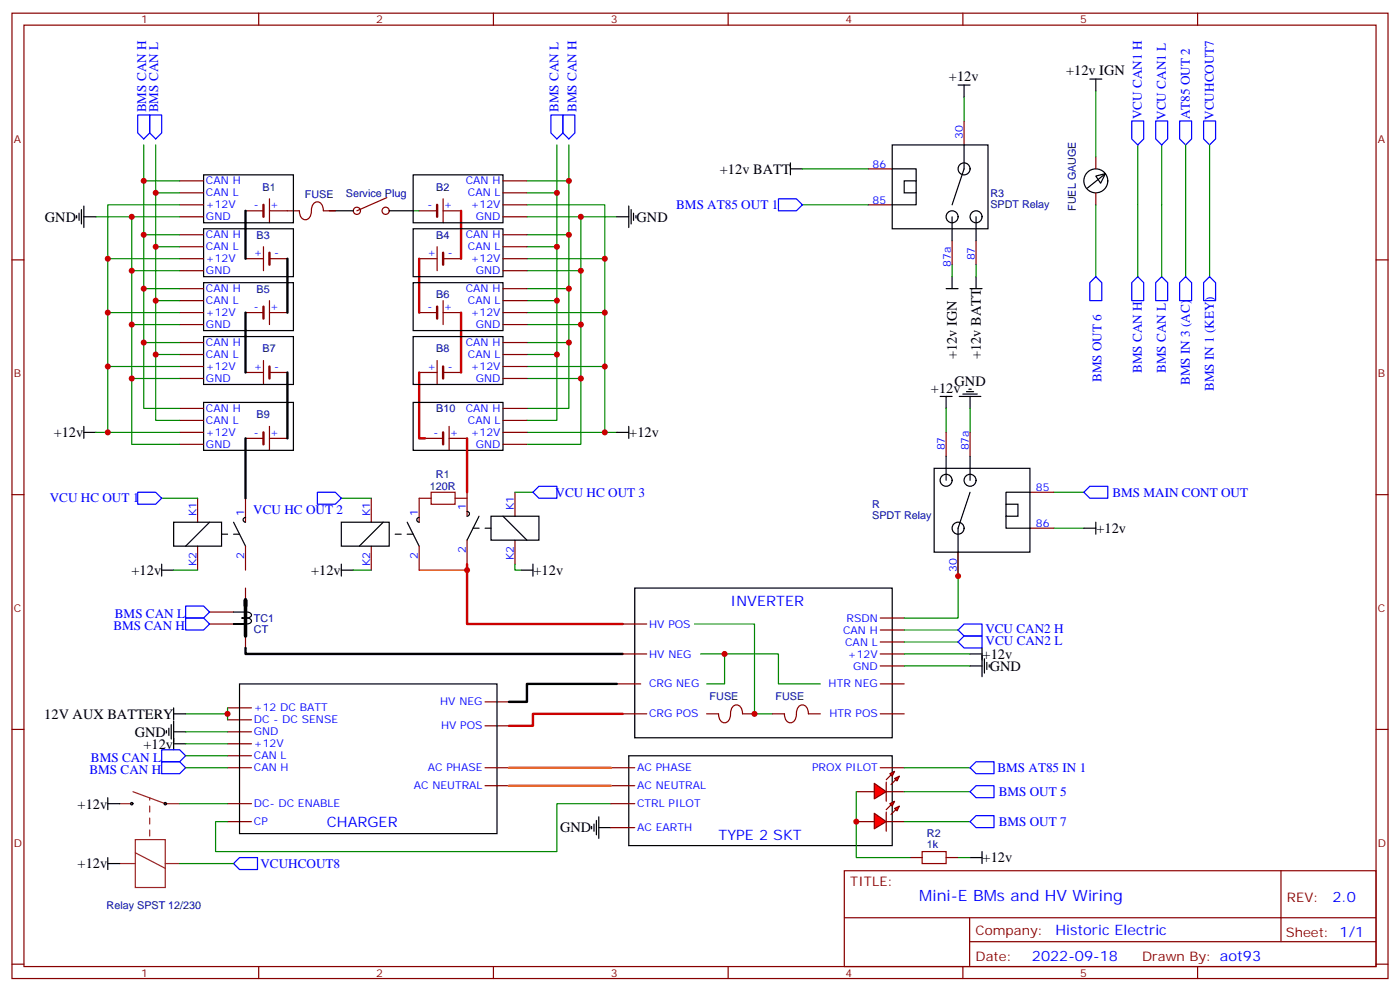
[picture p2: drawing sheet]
<svg xmlns="http://www.w3.org/2000/svg" width="412mm" height="292mm" viewBox="0 0 412 292" stroke-linecap="round" stroke-linejoin="round" font-family="sans-serif">
<g fill="none" stroke="#870000" stroke-width=".35">
<path d="M3.5 3.9h405.4v284.3h-405.4zM7.1 7.4h398.2v277.3h-398.2zM76.2 3.9v3.5M145.3 3.9v3.5M214.5 3.9v3.5M283.6 3.9v3.5M352.8 3.9v3.5M52.9 56.8h7.1M52.9 53.3h7.1M79.4 58.6v7M113.9 58.2l-8.8 3.9M130.5 58.6v7"/>
<path d="M148.2 56.8h7M148.2 53.3h7M3.5 76.6h3.6M52.9 76.2h7.1M52.9 72.7h7.1M52.9 69.1h7.1M52.9 79.7h7.1M52.9 60.3h7.1M52.9 63.9h7.1M72.3 62.1h5.3M72.3 76.2h5.3M77.6 72.7v7"/>
<path d="M79.4 62.1h8.8a2.31 2.31 0 0 0 1.8 2.6 2.13 2.13 0 0 0 1.7-2.6 2.31 2.31 0 0 1 1.8-2.7 2.13 2.13 0 0 1 1.7 2.7h3.6M79.4 76.2h5.3M123.5 62.1h5.3M123.5 76.2h5.3M128.8 72.7v7M130.5 62.1h5.3M130.5 76.2h5.3M148.2 76.2h7M148.2 72.7h7M148.2 69.1h7M148.2 79.7h7M148.2 60.3h7"/>
<path d="M148.2 63.9h7M405.3 76.6h3.6M52.9 92.1h7.1M52.9 88.5h7.1M52.9 85h7.1M52.9 95.6h7.1M72.3 92.1h5.3M79.4 88.5v7.1M79.4 92.1h5.3M123.5 92.1h5.3M130.5 88.5v7.1M130.5 92.1h5.3"/>
<path d="M148.2 92.1h7M148.2 88.5h7M148.2 85h7M148.2 95.6h7M52.9 108h7.1M52.9 104.4h7.1M52.9 100.9h7.1M52.9 111.5h7.1M72.3 109.7h5.3M77.6 106.2v7M79.4 109.7h5.3M123.5 109.7h5.3"/>
<path d="M128.8 106.2v7M130.5 109.7h5.3M148.2 108h7M148.2 104.4h7M148.2 100.9h7M148.2 111.5h7M52.9 127.4h7.1M52.9 123.8h7.1M52.9 120.3h7.1M52.9 130.9h7.1M72.3 129.1h5.3M79.4 125.6v7"/>
<path d="M79.4 129.1h5.3M125.2 129.1h5.3M132.3 129.1h5.3M132.3 125.6v7M148.2 127.4h7M148.2 123.8h7M148.2 120.3h7M148.2 130.9h7M278.7 127.4v7M285.8 127.4v7M3.5 145.7h3.6M58.2 146.8v7"/>
<path d="M72.3 146.8v7M109.4 146.8v7M127 146.8h-3.5v7M134.1 146.8h3.5M137.6 145v7M137.6 159.1v7.1M151.7 145v7M151.7 159.1v7.1M303.4 155.6h7M303.4 145h7M405.3 145.7h3.6M58.2 160.9v7"/>
<path d="M72.3 160.9v7M72.3 173.2v3.5M109.4 160.9v7M123.5 160.9v7M282.2 162.6v7.1M61.7 183.8h7.1M61.7 180.3h7.1M72.3 187.3v3.6M183.4 183.8h7.1M183.4 192.6h7.1M259.3 192.6h7M259.3 189.1h7"/>
<path d="M259.3 185.6h7M259.3 196.1h7M259.3 182h7M3.5 214.8h3.6M67 215.5h7.1M67 219.1h7.1M67 208.5h7.1M67 212h7.1M142.9 206.7h7M142.9 213.8h7M181.7 201.4h7M183.4 210.3h7.1"/>
<path d="M208.1 210.3h3.6a2.31 2.31 0 0 0 1.7 2.6 2.13 2.13 0 0 0 1.8-2.6 2.31 2.31 0 0 1 1.8-2.7 2.13 2.13 0 0 1 1.7 2.7h3.5M227.5 210.3h3.6a2.31 2.31 0 0 0 1.7 2.6 2.13 2.13 0 0 0 1.8-2.6 2.31 2.31 0 0 1 1.8-2.7 2.13 2.13 0 0 1 1.7 2.7h3.6M259.3 210.3h7M259.3 201.4h7M405.3 214.8h3.6M67 226.1h7.1M67 222.6h7.1M67 236.7h7.1M142.9 226.1h7M142.9 231.4h7M179.9 226.1h7.1M179.9 236.7h7.1"/>
<path d="M179.9 231.4h7.1M259.3 226.1h7M67 242h7.1M179.9 243.8h7.1M248.7 256.5h156.6v28.2h-156.6zM377.3 256.5v20.9M248.7 270.3h156.5M285.6 277.4h119.6M285.6 270.3v14.1M3.5 284h3.6M76.2 284.7v3.5M145.3 284.7v3.5"/>
<path d="M214.5 284.7v3.5M283.6 284.7v3.5M352.8 284.7v3.5M405.3 284h3.6"/>
<circle cx="105.1" cy="62.1" r="1.06"/>
<circle cx="113.6" cy="62.1" r="1.06"/>
</g>
<path d="M77.6 60.3v3.6M79.4 74.4v3.6M128.8 60.3v3.6M130.5 74.4v3.6M77.6 90.3v3.5M128.8 90.3v3.5M79.4 108v3.5M130.5 108v3.5M77.6 127.4v3.5M130.5 127.4v3.5" fill="none" stroke="#870000" stroke-width=".71"/>
<g fill="none" stroke="#000" stroke-width=".35">
<path d="M60 51.5h26.4v14.1h-26.4zM121.7 51.5h26.5v14.1h-26.5zM22.6 63.5v.7M23.3 62.8v2.1M24 61.7v4.3M24.7 63.9h3.5M24.7 60.7v6.3M60 67.4h26.4v14.1h-26.4zM97 62.1h7.1M114.7 62.1h7M121.7 67.4h26.5v14.1h-26.5zM181.7 63.9h3.5"/>
<path d="M185.2 60.7v6.3M185.9 61.7v4.3M186.6 62.8v2.1M187.3 63.5v.7M60 83.3h26.4v14.1h-26.4zM60 99.1h26.4v14.1h-26.4zM121.7 99.1h26.5v14.1h-26.5zM121.7 83.3h26.5v14.1h-26.5zM60 118.5h26.4v14.1h-26.4zM121.7 118.5h26.5v14.1h-26.5zM276.9 116.8h3.6M278.7 116.8v3.5"/>
<path d="M282.6 116.8h6.3M283.6 116.1h4.3M284.7 115.4h2.1M285.4 114.7h.7M285.8 116.8v3.5M24.7 125.6v3.5M24.7 127.4h3.5M181.7 127.4h3.5M185.2 125.6v3.5M275.2 137.9h28.2v24.7h-28.2zM278.7 134.4v7.1M285.8 134.4v7.1"/>
<path d="M51.2 153.8h14.1v7.1h-14.1zM61.7 153.8l-7 7.1M65.3 157.3h1.7M68.8 157.3h1.8M68.8 153.8l3.5 7.1M72.3 152.4a.71 .71 0 0 0-.7 .7 .71 .71 0 0 0 .7 .7M100.5 153.8h14.2v7.1h-14.2zM112.9 153.8l-7.1 7.1M116.4 157.3h1.8M119.9 157.3h1.8M119.9 153.8l3.6 7.1M123.5 152.4a.71 .71 0 0 0-.7 .7 .71 .71 0 0 0 .7 .7"/>
<path d="M137.6 150.6a.71 .71 0 0 1 .7 .7 .71 .71 0 0 1-.7 .7M139.3 155.6h1.8M141.1 152l-3.5 7.1M142.9 155.6h1.7M144.6 152h14.1v7.1h-14.1zM148.2 152l7 7.1M285.8 145l-3.6 10.6v7M296.3 148.5h3.6v3.5h-3.6zM296.3 152v3.6h7.1M303.4 145h-7.1v3.5M319.3 155.6h3.5M322.8 153.8v3.5"/>
<path d="M47.6 167.9h3.6M47.6 166.2v3.5M100.5 167.9h3.6M100.5 166.2v3.5M153.5 167.9h3.5M157 166.2v3.5M187 173.2h75.8v44.1h-75.8zM68.8 183.8h3.5h-3.5M68.8 180.3h3.5M71.6 182h-.3h1M72.7 180.3h.4a.85 .85 0 0 1 1 .9 .85 .85 0 0 1-1 .8h-.4l.4 .1a.85 .85 0 0 1 1 .8 .85 .85 0 0 1-1 .9h-.4M285.8 192.6h3.5"/>
<path d="M285.8 196.1h3.5M289.3 190.9v8.4M290 194v4.3M290.7 195.1v2.1M291.4 195.8v.7M49 215.2v.7M49.7 214.5v2.1M50.4 213.4v4.3M51.2 210.3h3.5M51.2 208.5v3.5M51.2 212.4v8.4M51.2 215.5h3.5"/>
<path d="M51.2 219.1h3.5M70.6 201.4h75.8v44.1h-75.8zM31.7 236.7h3.6M31.7 235v3.5M185.2 222.6h77.6v26.5h-77.6zM31.7 252.6v3.5M31.7 254.4h3.6M174.3 243.4v.7M175 242.7v2.1M175.7 241.7v4.2M176.4 243.8h3.5M176.4 240.6v6.3"/>
<circle cx="278.7" cy="141.5" r="1.76"/>
<circle cx="282.2" cy="155.6" r="1.76"/>
<circle cx="285.7" cy="141.5" r="1.76"/>
<circle cx="38.8" cy="236.7" r=".35"/>
<circle cx="48.7" cy="236.7" r=".35"/>
</g>
<g fill="none" stroke="#008700" stroke-width=".35">
<path d="M42.3 42.7v10.6h10.6M42.3 53.3v15.8h10.6M45.9 42.7v14.1M52.9 56.8h-7v15.9h7M155.2 56.8h8.8v15.9h-8.8M164 42.7v14.1M167.6 53.3v15.8h-12.4M167.6 42.7v10.6h-12.4M28.2 63.9h10.6M38.8 79.7v15.9h14.1M42.3 69.1v15.9h10.6M45.9 72.7v15.8h7"/>
<path d="M52.9 63.9h-14.1v15.8h14.1M52.9 76.2h-21.2v15.9M52.9 60.3h-21.2v15.9M121.7 62.1h1.8M155.2 60.3h23v15.9M155.2 76.2h23v15.9M155.2 63.9h15.9v15.8h-15.9M164 72.7v15.8h-8.8M167.6 69.1v15.9h-12.4M171.1 79.7v15.9h-15.9M171.1 63.9h10.6M38.8 95.6v15.9h14.1"/>
<path d="M42.3 85v15.9h10.6M45.9 88.5v15.9h7M52.9 92.1h-21.2v15.9M155.2 92.1h23v15.9M164 88.5v15.9h-8.8M167.6 85v15.9h-12.4M171.1 95.6v15.9h-15.9M38.8 111.5v19.4h14.1M42.3 100.9v19.4h10.6M45.9 104.4v19.4h7M52.9 108h-21.2v19.4h21.2M155.2 108h23v19.4h-23"/>
<path d="M164 104.4v19.4h-8.8M167.6 100.9v19.4h-12.4M171.1 111.5v19.4h-15.9M28.2 127.4h3.5M178.2 127.4h3.5M278.7 120.3v7.1M285.8 120.3v7.1M47.6 146.8h10.6M100.5 146.8h8.9M151.7 145h5.3M310.4 145h8.9M310.4 155.6h8.9"/>
<path d="M51.2 167.9h7M104.1 167.9h5.3M151.7 166.2v1.7h1.8M282.2 162.6v19.4h-15.9M204.6 183.8h17.6v26.5h5.3M206.4 192.6h7v8.8h-5.3M213.4 192.6h15.9v8.8h12.4M266.3 185.6h15.9M266.3 189.1h15.9M266.3 192.6h19.5M266.3 196.1h19.5M54.7 210.3h12.3"/>
<path d="M54.7 215.5h12.3M54.7 219.1h12.3M67 208.5v3.5M52.9 236.7h14.1M54.7 222.6h12.3M54.7 226.1h12.3M179.9 236.7h-15.9v14.1h-100.5v-8.8h3.5M52.9 254.4h15.9"/>
</g>
<path d="M123.5 76.2v15.9M135.8 62.1v14.1M135.8 92.1v17.6M123.5 109.7v19.4h1.7M137.6 129.1v15.9M137.6 166.2v17.6h45.8M183.4 210.3h-26.4v3.5h-7.1" fill="none" stroke="#c00" stroke-width=".71"/>
<path d="M72.3 62.1v14.1M84.7 76.2v15.9M72.3 92.1v17.6M84.7 109.7v19.4M72.3 129.1v17.7M72.3 190.9v1.7h111.1M181.7 201.4h-26.5v5.3h-5.3" fill="none" stroke="#000" stroke-width=".71"/>
<g fill="none" stroke="#00f" stroke-width=".35">
<path d="M40.6 33.9h3.5v5.3l-1.8 1.7-1.7-1.7zM44.1 33.9h3.5v5.3l-1.7 1.7-1.8-1.7zM162.3 33.9h3.5v5.3l-1.8 1.7-1.7-1.7zM165.8 33.9h3.5v5.3l-1.7 1.7-1.8-1.7zM40.6 145h5.3l1.7 1.8-1.7 1.7h-5.3zM93.5 145h5.3l1.7 1.8-1.7 1.7h-5.3zM157 145l1.7-1.8h5.3v3.6h-5.3zM319.3 145l1.7-1.8h5.3v3.6h-5.3zM54.7 178.5h5.3l1.7 1.8-1.7 1.7h-5.3zM54.7 182h5.3l1.7 1.8-1.7 1.8h-5.3zM282.2 185.6l1.8-1.8h5.3v3.5h-5.3zM282.2 189.1l1.8-1.8h5.3v3.6h-5.3z"/>
<path d="M47.6 224.4h5.3l1.8 1.7-1.8 1.8h-5.3zM47.6 220.8h5.3l1.8 1.8-1.8 1.8h-5.3zM68.8 254.4l1.8-1.8h5.2v3.5h-5.2z"/>
</g>
<path d="M127 145h7.1v3.5h-7.1z" fill="none" stroke="#a10000" stroke-width=".35"/>
<path d="M123.5 167.9h14.1" fill="none" stroke="#c00" stroke-width=".35"/>
<path d="M72.3 178.5v-1.8v10.6" fill="none" stroke="#000" stroke-width="1.1"/>
<path d="M35.3 236.7h3.5M44.1 237.4v1.8M44.1 235v.7M48.7 236.7h4.2M35.3 254.4h4.6M39.9 247.3h8.8v14.1h-8.8zM39.9 251.2l8.8 4.6M44.1 240.9v1.8M44.1 244.5v1.7M48.7 254.4h4.2" fill="none" stroke="#8c2424" stroke-width=".35"/>
<path d="M39.2 233.2l9.5 3.5z" fill="#8c2424" stroke="#8c2424" stroke-width=".35"/>
<path d="M149.9 226.1h30M149.9 231.4h30" fill="none" stroke="#f60" stroke-width=".71"/>
<g fill="#f00" stroke="#870000" stroke-width=".35">
<path d="M257.5 230.7l3.6 2.5-3.6 2.1z"/>
<path d="M261.1 230.4v5.6z"/>
</g>
<g fill="#870000" stroke="#870000" stroke-width=".35">
<path d="M261.1 229.7l1.4-1.5z"/>
<path d="M262.5 231.1l1.4-1.4z"/>
</g>
<g fill="#f00" stroke="#870000" stroke-width=".35">
<path d="M262.1 227.9l1.4-.7-.7 1.4z"/>
<path d="M263.5 229.3l1.4-.7-.7 1.4z"/>
</g>
<path d="M252.2 233.2h5.3M261.1 233.2h5.2" fill="none" stroke="#870000" stroke-width=".35"/>
<g fill="#f00" stroke="#870000" stroke-width=".35">
<path d="M257.5 239.5l3.6 2.5-3.6 2.1z"/>
<path d="M261.1 239.2v5.6z"/>
</g>
<g fill="#870000" stroke="#870000" stroke-width=".35">
<path d="M261.1 238.5l1.4-1.4z"/>
<path d="M262.5 239.9l1.4-1.4z"/>
</g>
<g fill="#f00" stroke="#870000" stroke-width=".35">
<path d="M262.1 236.7l1.4-.7-.7 1.4z"/>
<path d="M263.5 238.1l1.4-.7-.7 1.4z"/>
</g>
<path d="M284 35.6v7.1M255.8 49.7h7M322.8 46.2v3.5M322.8 56.8v3.5M255.8 60.3h7M280.5 70.9v7.1M287.5 70.9v7.1M252.2 242h5.3M261.1 242h5.2M268.1 252.6h3.5M278.7 252.6h3.5" fill="none" stroke="#870000" stroke-width=".35"/>
<path d="M271.6 250.8h7.1v3.6h-7.1z" fill="none" stroke="#a10000" stroke-width=".35"/>
<g fill="none" stroke="#008700" stroke-width=".35">
<path d="M284 28.6v7M322.8 26.8v19.4M236.4 49.7h19.4M335.1 42.7v38.8M342.2 42.7v38.8M349.2 42.7v38.8M356.3 42.7v38.8M236.4 60.3h19.4M280.5 78v3.5M287.5 78v3.5M322.8 60.3v21.2M252.2 233.2v19.4h15.9"/>
<path d="M266.3 233.2h19.5M266.3 226.1h19.5M266.3 242h19.5M282.2 252.6h3.6"/>
</g>
<g fill="none" stroke="#000" stroke-width=".35">
<path d="M282.2 25h3.6M284 25v3.6M321 23.3h3.6M322.8 23.3v3.5M232.8 49.7h3.6M232.8 48v3.5M262.8 42.7h28.2v24.7h-28.2zM262.8 49.7h7.1v3.6M266.3 53.3h3.6v3.5h-3.6zM269.9 56.8v3.5h-7.1M284 42.7v7l-3.5 10.6M322.8 51.9l2.8-.7-1.4 2.8z"/>
<path d="M325.6 51.2l-5.3 4.2M280.5 63.9v7M287.5 63.9v7M278.7 85h3.5M280.5 81.5v3.5M285.8 85h3.5M287.5 81.5v3.5M285.8 252.6h3.5M289.3 250.8v3.6"/>
<circle cx="284" cy="49.7" r="1.76"/>
<circle cx="322.8" cy="53.3" r="3.5"/>
<circle cx="280.5" cy="63.9" r="1.76"/>
<circle cx="287.5" cy="63.9" r="1.76"/>
</g>
<g fill="none" stroke="#00f" stroke-width=".35">
<path d="M333.4 35.6h3.5v5.3l-1.8 1.8-1.7-1.8zM340.4 35.6h3.6v5.3l-1.8 1.8-1.8-1.8zM347.5 35.6h3.5v5.3l-1.8 1.8-1.7-1.8zM354.5 35.6h3.6v5.3l-1.8 1.8-1.8-1.8zM229.3 58.6h5.3l1.8 1.7-1.8 1.8h-5.3zM322.8 81.5l1.8 1.8v5.2h-3.6v-5.2zM333.4 83.3l1.7-1.8 1.8 1.8v5.2h-3.5zM342.2 81.5l1.8 1.8v5.2h-3.6v-5.2zM349.2 81.5l1.8 1.8v5.2h-3.5v-5.2zM356.3 81.5l1.8 1.8v5.2h-3.6v-5.2zM287.5 231.4h5.3v3.6h-5.3l-1.7-1.8zM287.5 224.4h5.3v3.5h-5.3l-1.7-1.8z"/>
<path d="M285.8 242l1.7-1.8h5.3v3.6h-5.3z"/>
</g>
<g fill="#c00">
<circle cx="38.8" cy="79.7" r=".88"/>
<circle cx="38.8" cy="95.6" r=".88"/>
<circle cx="38.8" cy="111.5" r=".88"/>
<circle cx="38.8" cy="63.9" r=".88"/>
<circle cx="31.8" cy="107.9" r=".88"/>
<circle cx="31.8" cy="92.1" r=".88"/>
<circle cx="31.8" cy="76.2" r=".88"/>
<circle cx="31.8" cy="127.4" r=".88"/>
<circle cx="42.3" cy="53.3" r=".88"/>
<circle cx="42.3" cy="69.1" r=".88"/>
<circle cx="42.3" cy="85" r=".88"/>
<circle cx="42.3" cy="100.9" r=".88"/>
<circle cx="45.9" cy="72.7" r=".88"/>
<circle cx="45.9" cy="88.5" r=".88"/>
<circle cx="45.9" cy="104.4" r=".88"/>
<circle cx="45.9" cy="56.8" r=".88"/>
<circle cx="164" cy="56.8" r=".88"/>
<circle cx="164" cy="104.4" r=".88"/>
<circle cx="164" cy="88.5" r=".88"/>
<circle cx="164" cy="72.7" r=".88"/>
<circle cx="167.6" cy="100.9" r=".88"/>
<circle cx="167.6" cy="85" r=".88"/>
<circle cx="167.6" cy="69.1" r=".88"/>
<circle cx="167.6" cy="53.3" r=".88"/>
<circle cx="178.2" cy="127.4" r=".88"/>
<circle cx="178.2" cy="76.2" r=".88"/>
<circle cx="178.2" cy="92.1" r=".88"/>
<circle cx="178.2" cy="107.9" r=".88"/>
<circle cx="171.1" cy="63.9" r=".88"/>
<circle cx="171.1" cy="111.5" r=".88"/>
<circle cx="171.1" cy="95.6" r=".88"/>
<circle cx="171.1" cy="79.7" r=".88"/>
<circle cx="137.6" cy="167.9" r=".88"/>
<circle cx="222.3" cy="210.3" r=".88"/>
<circle cx="213.4" cy="192.6" r=".88"/>
<circle cx="282.2" cy="169.7" r=".88"/>
<circle cx="67" cy="210.3" r=".88"/>
<circle cx="252.2" cy="242" r=".88"/>
</g>
<text font-size="4.6" fill="#00f" x="270.8" y="265.5">Mini-E BMs and HV Wiring</text>
<g font-size="4.2">
<text x="279.5" y="24">+12v</text>
<text x="314" y="22.1">+12v IGN</text>
<text x="212.1" y="51.2">+12v BATT</text>
<text x="13.2" y="65.3">GND</text>
<text x="187.5" y="65.3">GND</text>
<text x="281.9" y="105.8" transform="rotate(-90 281.9 105.8)">+12v IGN</text>
<text x="288.9" y="105.8" transform="rotate(-90 288.9 105.8)">+12v BATT</text>
<text x="281.2" y="113.6">GND</text>
<text x="274.2" y="115.7">+12v</text>
<text x="15.8" y="128.8">+12v</text>
<text x="185.4" y="128.8">+12v</text>
<text x="323" y="157">+12v</text>
<text x="38.7" y="169.4">+12v</text>
<text x="91.7" y="169.4">+12v</text>
<text x="157.2" y="169.4">+12v</text>
<text x="289.5" y="194.1">+12v</text>
<text x="291.6" y="197.6">GND</text>
<text x="13.1" y="211.7">12V AUX BATTERY</text>
<text x="39.7" y="216.9">GND</text>
<text x="42.3" y="220.5">+12v</text>
<text x="22.9" y="238.2">+12v</text>
<text x="165" y="245.2">GND</text>
<text x="22.9" y="255.8">+12v</text>
<text x="289.5" y="254">+12v</text>
</g>
<g font-size="4.2" fill="#00f">
<text x="215.2" y="178.5">INVERTER</text>
<text x="96.3" y="243.5">CHARGER</text>
<text x="211.7" y="247.3">TYPE 2 SKT</text>
<text x="392.5" y="265.7">2.0</text>
<text x="310.9" y="275.3">Historic Electric</text>
<text x="304" y="283.1">2022-09-18</text>
</g>
<g font-size="3.9" fill="#00f">
<text x="43.1" y="33.1" transform="rotate(-90 43.1 33.1)">BMS CAN H</text>
<text x="46.6" y="33.1" transform="rotate(-90 46.6 33.1)">BMS CAN L</text>
<text x="164.5" y="33.1" transform="rotate(-90 164.5 33.1)">BMS CAN L</text>
<text x="169.8" y="33.1" transform="rotate(-90 169.8 33.1)">BMS CAN H</text>
<text x="336.4" y="35.1" transform="rotate(-90 336.4 35.1)">VCU CAN1 H</text>
<text x="343.4" y="35.3" transform="rotate(-90 343.4 35.3)">VCU CAN1 L</text>
<text x="350.5" y="35.1" transform="rotate(-90 350.5 35.1)">AT85 OUT 2</text>
<text x="357.5" y="35.3" transform="rotate(-90 357.5 35.3)">VCUHCOUT7</text>
<text x="199.2" y="61.6">BMS AT85 OUT 1</text>
<text x="324.5" y="112.6" transform="rotate(-90 324.5 112.6)">BMS OUT 6</text>
<text x="336.4" y="109.9" transform="rotate(-90 336.4 109.9)">BMS CAN H</text>
<text x="343.5" y="109.9" transform="rotate(-90 343.5 109.9)">BMS CAN L</text>
<text x="350.5" y="113.4" transform="rotate(-90 350.5 113.4)">BMS IN 3 (AC)</text>
<text x="357.6" y="115.2" transform="rotate(-90 357.6 115.2)">BMS IN 1 (KEY)</text>
<text x="14.7" y="148">VCU HC OUT 1</text>
<text x="163.7" y="146.3">VCU HC OUT 3</text>
<text x="327.7" y="146.3">BMS MAIN CONT OUT</text>
<text x="74.6" y="151.5">VCU HC OUT 2</text>
<text x="33.4" y="185.5">BMS CAN H</text>
<text x="33.8" y="182">BMS CAN L</text>
<text x="290.3" y="186.4">VCU CAN2 H</text>
<text x="290.3" y="189.9">VCU CAN2 L</text>
<text x="26.4" y="227.8">BMS CAN H</text>
<text x="26.8" y="224.3">BMS CAN L</text>
<text x="293.8" y="227.4">BMS AT85 IN 1</text>
<text x="294.2" y="234.5">BMS OUT 5</text>
<text x="294.2" y="243.3">BMS OUT 7</text>
<text x="76.7" y="255.6">VCUHCOUT8</text>
</g>
<g font-size="3.9" fill="#800">
<text x="250.5" y="261.1">TITLE:</text>
<text x="379.1" y="265.7">REV:</text>
<text x="287.4" y="275.3">Company:</text>
<text x="378.7" y="275.9">Sheet: 1/1</text>
<text x="287.4" y="282.9">Date:</text>
<text x="336.4" y="283">Drawn By: aot93</text>
</g>
<g font-size="3.2" fill="#800">
<text x="41.6" y="6.9">1</text>
<text x="110.8" y="6.9">2</text>
<text x="179.9" y="6.9">3</text>
<text x="249.1" y="6.9">4</text>
<text x="318.2" y="6.9">5</text>
<text x="4.1" y="42">A</text>
<text x="405.9" y="42">A</text>
<text x="4.1" y="111.1">B</text>
<text x="405.9" y="111.1">B</text>
<text x="4.1" y="180.3">C</text>
<text x="405.9" y="180.3">C</text>
<text x="4.1" y="249.4">D</text>
<text x="405.9" y="249.4">D</text>
<text x="41.6" y="287.7">1</text>
<text x="110.8" y="287.7">2</text>
<text x="179.9" y="287.7">3</text>
<text x="249.1" y="287.7">4</text>
<text x="318.2" y="287.7">5</text>
</g>
<g font-size="3.2" fill="#00f">
<text x="283.6" y="40.9" transform="rotate(-90 283.6 40.9)">30</text>
<text x="257" y="49.4">86</text>
<text x="60.7" y="57.9">CAN L</text>
<text x="60.7" y="54.3">CAN H</text>
<text x="137.2" y="54.3">CAN H</text>
<text x="137.8" y="57.9">CAN L</text>
<text x="257" y="60">85</text>
<text x="60.7" y="61.4">+12V</text>
<text x="60.7" y="64.9">GND</text>
<text x="74.8" y="61.4">-</text>
<text x="79.6" y="61.4">+</text>
<text x="125.9" y="61.4">-</text>
<text x="130.8" y="61.4">+</text>
<text x="138.7" y="61.4">+12V</text>
<text x="140.2" y="64.9">GND</text>
<text x="60.7" y="70.2">CAN H</text>
<text x="137.2" y="70.2">CAN H</text>
<text x="60.7" y="77.3">+12V</text>
<text x="60.7" y="73.7">CAN L</text>
<text x="74.8" y="75.5">+</text>
<text x="80.8" y="75.5">-</text>
<text x="125.9" y="75.5">+</text>
<text x="131.9" y="75.5">-</text>
<text x="137.8" y="73.7">CAN L</text>
<text x="138.7" y="77.3">+12V</text>
<text x="287.2" y="76.7" transform="rotate(-90 287.2 76.7)">87</text>
<text x="60.7" y="80.8">GND</text>
<text x="140.2" y="80.8">GND</text>
<text x="280.1" y="78.6" transform="rotate(-90 280.1 78.6)">87a</text>
<text x="60.7" y="89.6">CAN L</text>
<text x="60.7" y="86.1">CAN H</text>
<text x="137.2" y="86.1">CAN H</text>
<text x="137.8" y="89.6">CAN L</text>
<text x="60.7" y="93.1">+12V</text>
<text x="74.8" y="91.4">-</text>
<text x="79.6" y="91.4">+</text>
<text x="125.9" y="91.4">-</text>
<text x="130.8" y="91.4">+</text>
<text x="138.7" y="93.1">+12V</text>
<text x="60.7" y="96.7">GND</text>
<text x="60.7" y="102">CAN H</text>
<text x="137.2" y="102">CAN H</text>
<text x="140.2" y="96.7">GND</text>
<text x="60.7" y="105.5">CAN L</text>
<text x="137.8" y="105.5">CAN L</text>
<text x="60.7" y="109">+12V</text>
<text x="60.7" y="112.5">GND</text>
<text x="74.8" y="109">+</text>
<text x="80.8" y="109">-</text>
<text x="125.9" y="109">+</text>
<text x="131.9" y="109">-</text>
<text x="138.7" y="109">+12V</text>
<text x="140.2" y="112.5">GND</text>
<text x="60.7" y="124.9">CAN L</text>
<text x="60.7" y="121.4">CAN H</text>
<text x="137.2" y="121.4">CAN H</text>
<text x="137.8" y="124.9">CAN L</text>
<text x="60.7" y="128.4">+12V</text>
<text x="60.7" y="131.9">GND</text>
<text x="74.8" y="128.4">-</text>
<text x="79.6" y="128.4">+</text>
<text x="127.7" y="128.4">-</text>
<text x="132.5" y="128.4">+</text>
<text x="138.7" y="128.4">+12V</text>
<text x="140.2" y="131.9">GND</text>
<text x="278.3" y="132.6" transform="rotate(-90 278.3 132.6)">87</text>
<text x="285.4" y="132.6" transform="rotate(-90 285.4 132.6)">87a</text>
<text x="305.2" y="144.6">85</text>
<text x="57.9" y="152" transform="rotate(-90 57.9 152)">K1</text>
<text x="72" y="152" transform="rotate(-90 72 152)">1</text>
<text x="109" y="152" transform="rotate(-90 109 152)">K1</text>
<text x="123.1" y="152" transform="rotate(-90 123.1 152)">1</text>
<text x="137.2" y="150.3" transform="rotate(-90 137.2 150.3)">1</text>
<text x="151.3" y="150.3" transform="rotate(-90 151.3 150.3)">K1</text>
<text x="305.2" y="155.2">86</text>
<text x="57.9" y="166.8" transform="rotate(-90 57.9 166.8)">K2</text>
<text x="72" y="164.6" transform="rotate(-90 72 164.6)">2</text>
<text x="109" y="166.8" transform="rotate(-90 109 166.8)">K2</text>
<text x="123.1" y="164.6" transform="rotate(-90 123.1 164.6)">2</text>
<text x="137.2" y="162.9" transform="rotate(-90 137.2 162.9)">2</text>
<text x="151.3" y="165.1" transform="rotate(-90 151.3 165.1)">K2</text>
<text x="281.9" y="168.4" transform="rotate(-90 281.9 168.4)">30</text>
<text x="191.2" y="184.9">HV POS</text>
<text x="249.4" y="183.1">RSDN</text>
<text x="248.3" y="186.6">CAN H</text>
<text x="248.9" y="190.1">CAN L</text>
<text x="191.2" y="193.7">HV NEG</text>
<text x="249.8" y="193.7">+12V</text>
<text x="251.3" y="197.2">GND</text>
<text x="191.2" y="202.5">CRG NEG</text>
<text x="244.1" y="202.5">HTR NEG</text>
<text x="74.8" y="209.6">+12 DC BATT</text>
<text x="129.7" y="207.8">HV NEG</text>
<text x="74.8" y="213.1">DC - DC SENSE</text>
<text x="129.9" y="214.8">HV POS</text>
<text x="191.2" y="211.3">CRG POS</text>
<text x="244.3" y="211.3">HTR POS</text>
<text x="74.8" y="216.6">GND</text>
<text x="74.8" y="220.1">+12V</text>
<text x="74.8" y="227.2">CAN H</text>
<text x="74.8" y="223.7">CAN L</text>
<text x="126" y="227.2">AC PHASE</text>
<text x="187.7" y="227.2">AC PHASE</text>
<text x="239.2" y="227.2">PROX PILOT</text>
<text x="121.9" y="232.5">AC NEUTRAL</text>
<text x="187.7" y="232.5">AC NEUTRAL</text>
<text x="74.8" y="237.8">DC- DC ENABLE</text>
<text x="187.7" y="237.8">CTRL PILOT</text>
<text x="74.8" y="243.1">CP</text>
<text x="187.7" y="244.8">AC EARTH</text>
</g>
<g font-size="3.2" fill="#000080">
<text x="77.4" y="56.2">B1</text>
<text x="89.8" y="58.4">FUSE</text>
<text x="101.9" y="57.9">Service Plug</text>
<text x="128.5" y="56.2">B2</text>
<text x="291.7" y="57.9">R3</text>
<text x="291.7" y="61.2">SPDT Relay</text>
<text x="316.9" y="62.1" transform="rotate(-90 316.9 62.1)">FUEL GAUGE</text>
<text x="75.6" y="70.3">B3</text>
<text x="128.5" y="70.3">B4</text>
<text x="75.6" y="86.2">B5</text>
<text x="128.5" y="87.9">B6</text>
<text x="77.4" y="103.8">B7</text>
<text x="128.5" y="103.8">B8</text>
<text x="75.6" y="123.2">B9</text>
<text x="128.5" y="121.4">B10</text>
<text x="128.4" y="140.8">R1</text>
<text x="126.6" y="144.4">120R</text>
<text x="256.9" y="149.7">R</text>
<text x="256.9" y="152.9">SPDT Relay</text>
<text x="74.8" y="183.2">TC1</text>
<text x="74.8" y="186.3">CT</text>
<text x="209" y="206.1">FUSE</text>
<text x="228.4" y="206.1">FUSE</text>
<text x="273.1" y="249.8">1k</text>
<text x="273.1" y="246.6">R2</text>
<text x="31.4" y="267.8">Relay SPST 12/230</text>
</g>
</svg>
